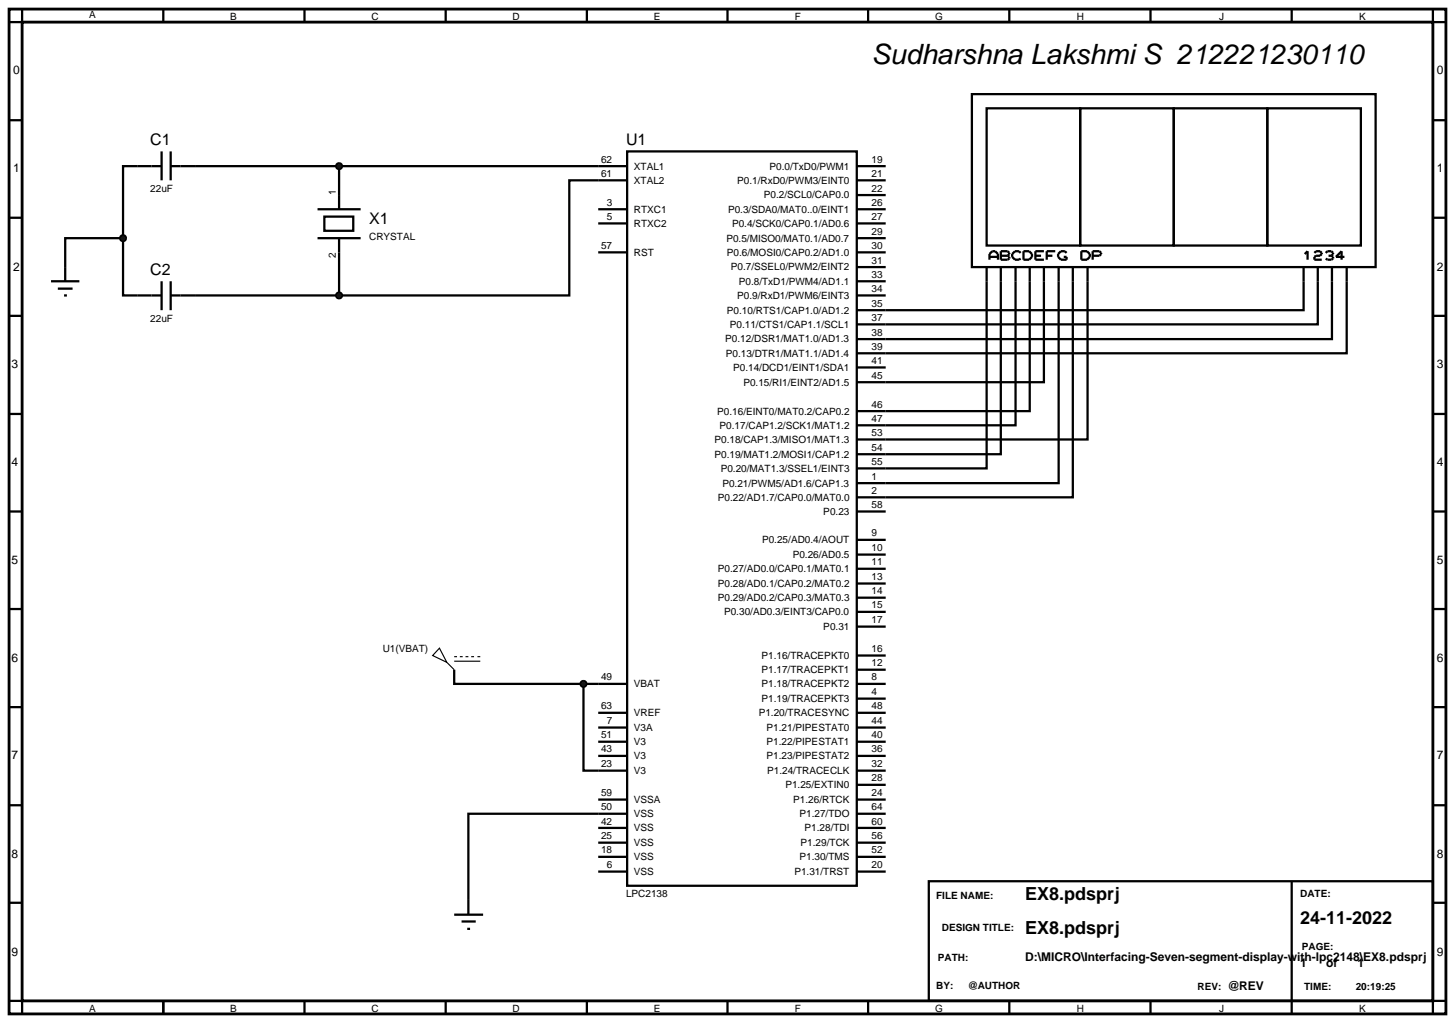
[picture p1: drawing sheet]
<svg xmlns="http://www.w3.org/2000/svg" width="257mm" height="180mm" viewBox="0 0 257 180" stroke-linecap="round" stroke-linejoin="round" font-family="sans-serif">
<path d="M1.6 1.6h253.4v177.2h-253.4zM3.9 3.9h248.8v172.6h-248.8z" fill="none" stroke="#000" stroke-width=".5"/>
<g fill="none" stroke="#000" stroke-width=".4">
<path d="M3.9 1.6v2.3h-2.3M28.8 1.6v2.3M53.7 1.6v2.3M78.6 1.6v2.3M103.5 1.6v2.3M128.3 1.6v2.3M153.1 1.6v2.3M178 1.6v2.3M202.9 1.6v2.3M227.8 1.6v2.3M252.7 1.6v2.3h2.3M1.6 21.2h2.3"/>
<path d="M1.6 38.4h2.3M28.5 29.3h-6.8v12.7M28.5 26.7v5.1M30.1 29.3h80.5M30.1 26.7v5.1M56 36.9h7.6M57.2 38.2h5.1v2.5h-5.1zM59.8 29.3v7.6M105.5 36.9h5.1M105.5 39.4h5.1M110.6 26.7h40.5v129.5h-40.5zM110.6 31.8h-10.2v20.3h-40.6"/>
<path d="M151.1 29.3h5.1M151.1 31.8h5.1M151.1 34.4h5.1M151.1 36.9h5.1M151.1 39.4h5.1M252.7 21.2h2.3M252.7 38.4h2.3M1.6 55.7h2.3M21.7 42v10.1h2.5M21.7 42h-10.2v5.1M34.4 52.1h25.4M56 42h7.6"/>
<path d="M59.8 42v10.1M105.5 44.5h5.1M151.1 52.1h5.1M151.1 42h5.1M151.1 44.5h5.1M151.1 47.1h5.1M151.1 49.6h5.1M174 49.6v33h-22.9M176.5 49.6v30.5h-25.4M179.1 49.6v25.4h-28M181.6 49.6v22.9h-30.5M184.1 49.6v17.8h-33"/>
<path d="M186.7 49.6v35.6h-35.6M189.2 49.6v38.1h-38.1M191.8 49.6v27.9h-40.7M229.9 49.6v5.1h-78.8M232.4 49.6v7.6h-81.3M234.9 49.6v10.2h-83.8M237.5 49.6v12.7h-86.4M252.7 55.7h2.3M1.6 73h2.3M151.1 64.8h5.1M252.7 73h2.3M1.6 90.2h2.3"/>
<path d="M151.1 90.2h5.1M151.1 95.2h5.1M151.1 97.8h5.1M252.7 90.2h2.3M1.6 107.4h2.3M80.1 118.1v2.5h22.8M151.1 100.3h5.1M151.1 102.9h5.1M151.1 105.4h5.1M151.1 107.9h5.1M151.1 115.6h5.1M151.1 118.1h5.1"/>
<path d="M151.1 110.5h5.1M252.7 107.4h2.3M1.6 124.7h2.3M102.9 120.6v15.3h7.7M102.9 120.6h7.7M105.5 125.7h5.1M105.5 128.3h5.1M105.5 130.8h5.1M105.5 133.3h5.1M151.1 120.6h5.1M151.1 135.9h5.1M151.1 125.7h5.1"/>
<path d="M151.1 123.2h5.1M151.1 128.3h5.1M151.1 130.8h5.1M151.1 133.3h5.1M151.1 138.4h5.1M252.7 124.7h2.3M1.6 142h2.3M1.6 159.2h2.3M105.5 153.7h5.1M105.5 141h5.1M105.5 146h5.1M105.5 148.6h5.1"/>
<path d="M105.5 151.1h5.1M110.6 143.5h-28v15.2M151.1 153.7h5.1M151.1 141h5.1M151.1 143.5h5.1M151.1 146h5.1M151.1 148.6h5.1M151.1 151.1h5.1M163.8 155.4h88.9v21.1h-88.9zM227.8 155.4v23.4M252.7 142h2.3M252.7 159.2h2.3"/>
<path d="M1.6 176.5h2.3v2.3M28.8 176.5v2.3M53.7 176.5v2.3M78.6 176.5v2.3M103.5 176.5v2.3M128.3 176.5v2.3M153.1 176.5v2.3M178 176.5v2.3M202.9 176.5v2.3M255 176.5h-2.3v2.3"/>
</g>
<path d="M59.4 29l.4-.2-.5 .5zM59.8 28.8l.4 .2 .1 .3zM59.8 29.8l.5-.5-.1 .3zM59.3 29.3l.5 .5-.3-.1z" fill="#004000" stroke="#000" stroke-width=".4"/>
<path d="M59.3 29.3l.5-.5 .5 .5-.5 .5z" fill="#004000"/>
<path d="M9 49.6h5M10.2 50.9h2.6M11.3 52.1h.5M11.5 47.1v2.5M24.2 52.1h4.3M28.5 49.6v5.1M30.1 49.6v5.1M30.1 52.1h4.3" fill="none" stroke="#000" stroke-width=".4"/>
<path d="M21.3 41.7l.4-.2-.5 .5zM21.7 41.5l.4 .2 .1 .3zM21.7 42.5l.5-.5-.1 .3zM21.2 42l.5 .5-.3-.1z" fill="#004000" stroke="#000" stroke-width=".4"/>
<path d="M21.2 42l.5-.5 .5 .5-.5 .5z" fill="#004000"/>
<path d="M82.6 158.7v2.6M80.1 161.3h5.1M81.4 162.5h2.5M82.4 163.8h.5" fill="none" stroke="#000" stroke-width=".4"/>
<path d="M77.5 114.3l1.3 2.5-2.5-1.2zM78.8 116.8l1.3 1.3M80.1 115.8h.5M80.1 116.6h4.6M81.1 115.8h.5M82.1 115.8h.5M83.1 115.8h.5M84.2 115.8h.5" fill="none" stroke="#000" stroke-width=".2"/>
<g fill="#004000" stroke="#000" stroke-width=".4">
<path d="M102.6 120.2l.3-.1-.5 .5zM102.9 120.1l.3 .1 .2 .4zM103.4 120.6l-.1 .3-.4 .2zM102.4 120.6l.5 .5-.4-.2z"/>
<path d="M59.4 51.8l.4-.2-.5 .5zM59.8 51.6l.4 .2 .1 .3zM59.8 52.6l.5-.5-.1 .3zM59.3 52.1l.5 .5-.3-.1z"/>
</g>
<g fill="#004000">
<path d="M102.9 120.1l.5 .5-.5 .5-.5-.5z"/>
<path d="M59.3 52.1l.5-.5 .5 .5-.5 .5z"/>
</g>
<g fill="none" stroke="#000" stroke-width=".4">
<path d="M171.4 16.6h71.2v30.5h-71.2zM174 19.1h16.5v24.2h-16.5zM190.5 19.1h16.5v24.2h-16.5zM207 19.1h16.5v24.2h-16.5zM223.5 19.1h16.5v24.2h-16.5zM174 47.1v2.5M174.5 45.8v-1l.5-.5h.5l.5 .5v1M174.5 45.3h1.5M176.5 44.3h1.2l.3 .3v.2l-.3 .3 .3 .2v.3l-.3 .2h-1.2zM176.5 47.1v2.5M176.5 45.1h1.2M179.1 47.1v2.5"/>
<path d="M180 44.6l-.3-.3h-.7l-.5 .5v.5l.5 .5h.7l.3-.2M180.5 44.3h1l.5 .5v.5l-.5 .5h-1zM181.6 47.1v2.5M182.6 45.1h1M184.1 44.3h-1.5v1.5h1.5M184.1 47.1v2.5M184.6 45.1h1M186.1 44.3h-1.5v1.5M186.7 47.1v2.5M188.1 44.6l-.3-.3h-.7l-.5 .5v.5l.5 .5h1v-.5h-.5M189.2 47.1v2.5M190.7 44.3h1l.5 .5v.5l-.5 .5h-1z"/>
<path d="M191.8 47.1v2.5M192.7 45.1h1.2l.3-.3v-.2l-.3-.3h-1.2v1.5M229.9 47.1v2.5M230.1 44.8l.5-.5v1.5M231.8 44.6l.3-.3h.7l.3 .3v.2l-.3 .3h-.7l-.3 .2v.5h1.3M232.4 47.1v2.5M233.8 44.6l.3-.3h.7l.3 .3v.2l-.3 .3M234.3 45.1h.5M234.8 45.1l.3 .2v.3l-.3 .2h-.7l-.3-.2M234.9 47.1v2.5M237.1 45.3h-1.5l1-1v1.5M237.5 47.1v2.5"/>
</g>
<text font-size="4.9" x="153.7" y="11.4">Sudharshna Lakshmi S 212221230110</text>
<g font-size="3.2">
<text x="180.8" y="158.8">EX8.pdsprj</text>
<text x="180.8" y="164.7">EX8.pdsprj</text>
<text x="229.3" y="162.9">24-11-2022</text>
</g>
<g font-size="2.8">
<text x="26.5" y="25.6">C1</text>
<text x="110.4" y="25.6">U1</text>
<text x="65.1" y="39.5">X1</text>
<text x="26.5" y="48.5">C2</text>
</g>
<g font-size="2.1">
<text x="2.3" y="13.1">0</text>
<text x="253.4" y="13.1">0</text>
<text x="2.3" y="30.4">1</text>
<text x="253.4" y="30.4">1</text>
<text x="2.3" y="47.7">2</text>
<text x="253.4" y="47.7">2</text>
<text x="2" y="64.9">3</text>
<text x="253.4" y="64.9">3</text>
<text x="2" y="82.2">4</text>
<text x="253.4" y="82.2">4</text>
<text x="2" y="99.4">5</text>
<text x="253.4" y="99.4">5</text>
<text x="2" y="116.7">6</text>
<text x="253.4" y="116.7">6</text>
<text x="2" y="133.9">7</text>
<text x="253.4" y="133.9">7</text>
<text x="2" y="151.2">8</text>
<text x="253.4" y="151.2">8</text>
<text x="2" y="168.5">9</text>
<text x="180.8" y="169.5">D:\MICRO\Interfacing-Seven-segment-display-with-lpc2148\EX8.pdsprj</text>
<text x="229.3" y="170.5">1</text>
<text x="233.9" y="170.5">of</text>
<text x="239.4" y="170.5">1</text>
<text x="253.4" y="168.5">9</text>
<text x="216.5" y="174.6">@REV</text>
</g>
<g font-size="1.8">
<text x="15.7" y="3.2">A</text>
<text x="40.6" y="3.5">B</text>
<text x="65.5" y="3.5">C</text>
<text x="90.4" y="3.5">D</text>
<text x="115.3" y="3.5">E</text>
<text x="140.2" y="3.5">F</text>
<text x="164.9" y="3.5">G</text>
<text x="189.9" y="3.5">H</text>
<text x="215" y="3.5">J</text>
<text x="239.7" y="3.5">K</text>
<text x="106" y="28.7">62</text>
<text x="111.8" y="29.9">XTAL1</text>
<text x="135.7" y="29.9">P0.0/TxD0/PWM1</text>
<text x="153.7" y="28.7">19</text>
<text x="26.5" y="33.8">22uF</text>
<text x="59.2" y="34.4" transform="rotate(-90 59.2 34.4)">1</text>
<text x="106" y="31.2">61</text>
<text x="111.8" y="32.4">XTAL2</text>
<text x="130" y="32.4">P0.1/RxD0/PWM3/EINT0</text>
<text x="134.7" y="35">P0.2/SCL0/CAP0.0</text>
<text x="153.7" y="31.2">21</text>
<text x="153.7" y="33.8">22</text>
<text x="107" y="36.3">3</text>
<text x="107" y="38.8">5</text>
<text x="111.8" y="37.5">RTXC1</text>
<text x="111.8" y="40">RTXC2</text>
<text x="128.4" y="37.5">P0.3/SDA0/MAT0..0/EINT1</text>
<text x="129.1" y="40">P0.4/SCK0/CAP0.1/AD0.6</text>
<text x="153.7" y="36.3">26</text>
<text x="153.7" y="38.8">27</text>
<text x="153.7" y="41.4">29</text>
<text x="59.2" y="45.5" transform="rotate(-90 59.2 45.5)">2</text>
<text x="65.1" y="42.3">CRYSTAL</text>
<text x="106" y="43.9">57</text>
<text x="111.8" y="45.1">RST</text>
<text x="128.1" y="42.6">P0.5/MISO0/MAT0.1/AD0.7</text>
<text x="128.2" y="45.1">P0.6/MOSI0/CAP0.2/AD1.0</text>
<text x="128.9" y="47.7">P0.7/SSEL0/PWM2/EINT2</text>
<text x="153.7" y="43.9">30</text>
<text x="153.7" y="46.5">31</text>
<text x="130" y="52.7">P0.9/RxD1/PWM6/EINT3</text>
<text x="130.3" y="50.2">P0.8/TxD1/PWM4/AD1.1</text>
<text x="153.7" y="49">33</text>
<text x="153.7" y="51.5">34</text>
<text x="26.5" y="56.7">22uF</text>
<text x="128.2" y="55.3">P0.10/RTS1/CAP1.0/AD1.2</text>
<text x="128.7" y="57.8">P0.11/CTS1/CAP1.1/SCL1</text>
<text x="153.7" y="54.1">35</text>
<text x="153.7" y="56.6">37</text>
<text x="153.7" y="59.2">38</text>
<text x="127.9" y="60.4">P0.12/DSR1/MAT1.0/AD1.3</text>
<text x="128" y="62.9">P0.13/DTR1/MAT1.1/AD1.4</text>
<text x="129.3" y="65.4">P0.14/DCD1/EINT1/SDA1</text>
<text x="153.7" y="61.7">39</text>
<text x="153.7" y="64.2">41</text>
<text x="131.1" y="68">P0.15/RI1/EINT2/AD1.5</text>
<text x="153.7" y="66.8">45</text>
<text x="153.7" y="71.9">46</text>
<text x="126.5" y="73.1">P0.16/EINT0/MAT0.2/CAP0.2</text>
<text x="126.9" y="75.6">P0.17/CAP1.2/SCK1/MAT1.2</text>
<text x="153.7" y="74.4">47</text>
<text x="153.7" y="76.9">53</text>
<text x="126" y="78.1">P0.18/CAP1.3/MISO1/MAT1.3</text>
<text x="126" y="80.7">P0.19/MAT1.2/MOSI1/CAP1.2</text>
<text x="127.1" y="83.2">P0.20/MAT1.3/SSEL1/EINT3</text>
<text x="153.7" y="79.5">54</text>
<text x="153.7" y="82">55</text>
<text x="126.6" y="88.3">P0.22/AD1.7/CAP0.0/MAT0.0</text>
<text x="127.4" y="85.8">P0.21/PWM5/AD1.6/CAP1.3</text>
<text x="153.7" y="84.6">1</text>
<text x="153.7" y="87.1">2</text>
<text x="153.7" y="89.6">58</text>
<text x="134.4" y="95.8">P0.25/AD0.4/AOUT</text>
<text x="145.2" y="90.8">P0.23</text>
<text x="153.7" y="94.6">9</text>
<text x="126.6" y="100.9">P0.27/AD0.0/CAP0.1/MAT0.1</text>
<text x="139.8" y="98.4">P0.26/AD0.5</text>
<text x="153.7" y="99.7">11</text>
<text x="153.7" y="97.2">10</text>
<text x="126.6" y="103.5">P0.28/AD0.1/CAP0.2/MAT0.2</text>
<text x="126.6" y="106">P0.29/AD0.2/CAP0.3/MAT0.3</text>
<text x="153.7" y="102.3">13</text>
<text x="153.7" y="104.8">14</text>
<text x="153.7" y="107.3">15</text>
<text x="127.7" y="108.5">P0.30/AD0.3/EINT3/CAP0.0</text>
<text x="145.2" y="111.1">P0.31</text>
<text x="153.7" y="109.9">17</text>
<text x="67.5" y="114.9">U1(VBAT)</text>
<text x="106" y="120">49</text>
<text x="134.3" y="116.2">P1.16/TRACEPKT0</text>
<text x="134.3" y="118.7">P1.17/TRACEPKT1</text>
<text x="153.7" y="115">16</text>
<text x="153.7" y="117.5">12</text>
<text x="153.7" y="120">8</text>
<text x="106" y="125.1">63</text>
<text x="111.8" y="121.2">VBAT</text>
<text x="134.3" y="121.2">P1.18/TRACEPKT2</text>
<text x="134.3" y="123.8">P1.19/TRACEPKT3</text>
<text x="153.7" y="122.6">4</text>
<text x="153.7" y="125.1">48</text>
<text x="106" y="130.2">51</text>
<text x="107" y="127.7">7</text>
<text x="111.8" y="126.3">VREF</text>
<text x="111.8" y="131.4">V3</text>
<text x="111.8" y="128.9">V3A</text>
<text x="133.8" y="126.3">P1.20/TRACESYNC</text>
<text x="135.2" y="128.9">P1.21/PIPESTAT0</text>
<text x="135.2" y="131.4">P1.22/PIPESTAT1</text>
<text x="153.7" y="127.7">44</text>
<text x="153.7" y="130.2">40</text>
<text x="106" y="135.3">23</text>
<text x="106" y="132.7">43</text>
<text x="111.8" y="136.5">V3</text>
<text x="111.8" y="133.9">V3</text>
<text x="135.2" y="133.9">P1.23/PIPESTAT2</text>
<text x="135.3" y="136.5">P1.24/TRACECLK</text>
<text x="153.7" y="132.7">36</text>
<text x="153.7" y="135.3">32</text>
<text x="153.7" y="137.8">28</text>
<text x="106" y="140.4">59</text>
<text x="106" y="142.9">50</text>
<text x="111.8" y="141.6">VSSA</text>
<text x="138.5" y="139">P1.25/EXTIN0</text>
<text x="139.9" y="141.6">P1.26/RTCK</text>
<text x="153.7" y="140.4">24</text>
<text x="153.7" y="142.9">64</text>
<text x="106" y="148">25</text>
<text x="106" y="145.4">42</text>
<text x="111.8" y="149.2">VSS</text>
<text x="111.8" y="146.6">VSS</text>
<text x="111.8" y="144.1">VSS</text>
<text x="141" y="144.1">P1.27/TDO</text>
<text x="141.2" y="149.2">P1.29/TCK</text>
<text x="141.9" y="146.6">P1.28/TDI</text>
<text x="153.7" y="145.4">60</text>
<text x="153.7" y="148">56</text>
<text x="106" y="150.5">18</text>
<text x="107" y="153.1">6</text>
<text x="111.8" y="154.3">VSS</text>
<text x="111.8" y="151.7">VSS</text>
<text x="140.1" y="154.3">P1.31/TRST</text>
<text x="141" y="151.7">P1.30/TMS</text>
<text x="153.7" y="150.5">52</text>
<text x="153.7" y="153.1">20</text>
<text x="110.4" y="158.2">LPC2138</text>
<text x="165.1" y="158.6">FILE NAME:</text>
<text x="229.3" y="158.1">DATE:</text>
<text x="166.1" y="164.2">DESIGN TITLE:</text>
<text x="229.6" y="167.5">PAGE:</text>
<text x="165.4" y="169.5">PATH:</text>
<text x="15.7" y="178.4">A</text>
<text x="40.6" y="178.4">B</text>
<text x="65.5" y="178.4">C</text>
<text x="90.4" y="178.4">D</text>
<text x="115.3" y="178.4">E</text>
<text x="140.2" y="178.4">F</text>
<text x="164.9" y="178.4">G</text>
<text x="165.1" y="174.4">BY:</text>
<text x="170.7" y="174.4">@AUTHOR</text>
<text x="189.9" y="178.4">H</text>
<text x="211.2" y="174.6">REV:</text>
<text x="215" y="178.4">J</text>
<text x="230" y="174.6">TIME:</text>
<text x="239.1" y="174.6">20:19:25</text>
<text x="239.7" y="178.4">K</text>
</g>
</svg>
